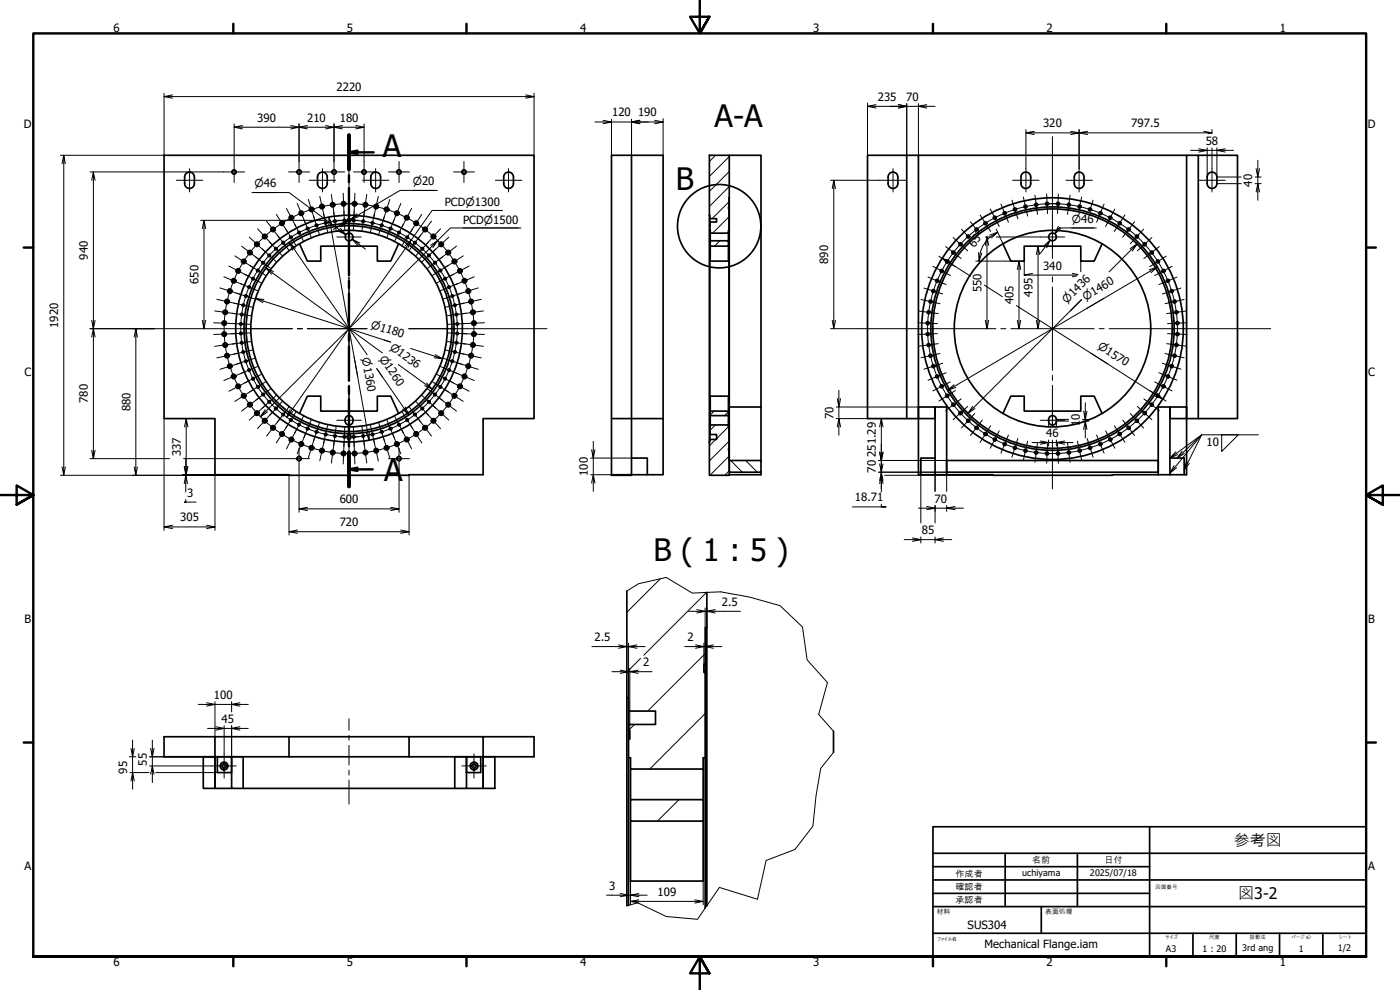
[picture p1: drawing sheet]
<svg xmlns="http://www.w3.org/2000/svg" width="420mm" height="297mm" viewBox="0 0 420 297" stroke-linecap="round" stroke-linejoin="round" font-family="sans-serif">
<!-- layer: Hatch (ISO) -->
<g fill="none" stroke="#000" stroke-width=".3">
<path d="M214.8 46.6l-1.9 1.9M218.9 56l-6 6M218.9 51.5l-6 5.9M218.9 47l-6 5.9M216 72.2l-1.5 1.7M218.6 69.7l-.2 .3M218.8 65.1l-4.9 4.9M218.8 60.6l-5.1 5M214.3 123.3l-1.2 1.2M214.7 127.5l-1.7 1.7M214.8 131.9l-1.9 1.9M218.6 128l-3.5 3.6"/>
<path d="M218.6 123.6l-1.1 1.1M218.8 136.9l-5.7 5.7M218.8 132.4l-5.9 5.9M219.3 138.2l3.5 3.5M223.8 138.2l3.5 3.5M228.3 138.2l.1 .1M218.9 141.3l-1.3 1.3M198.2 173.7l-10.1 10M212 177.7l-18.8 18.9M192.2 197.6l-4.1 4.1M211.6 196.1l-17.2 17.2M190.4 217.4l-1.8 1.7"/>
<path d="M211.6 214.1l-16.6 16.6M203.8 239.9l-6.5 6.5"/>
</g>
<!-- layer: Visible (ISO) -->
<g fill="none" stroke="#000" stroke-width=".51">
<path d="M49.2 46.6h111.1v79h-15.3v16.8h-22.2v.2l-58.3-.2v-16.8h-15.3zM56 51.9a1.46 1.46 0 0 1 1.5-.1 1.46 1.46 0 0 1 .8 1.3v2a1.46 1.46 0 0 1-1.4 1.4 1.46 1.46 0 0 1-1.5-1.4l.1-2.5zM95.9 51.9a1.46 1.46 0 0 1 1.5-.1 1.46 1.46 0 0 1 .8 1.3v2a1.46 1.46 0 0 1-1.4 1.4 1.46 1.46 0 0 1-1.5-1.4l.1-2.5zM111.9 51.9a1.46 1.46 0 0 1 1.5-.1 1.46 1.46 0 0 1 .8 1.3v2a1.46 1.46 0 0 1-1.4 1.4 1.46 1.46 0 0 1-1.5-1.4l.1-2.5zM151.5 52.2a1.46 1.46 0 0 1 1.6-.5 1.46 1.46 0 0 1 1 1.4v2a1.46 1.46 0 0 1-1.5 1.4 1.46 1.46 0 0 1-1.4-1.4v-2zM189.5 46.6v95.8h-6v.2l10.8-.2v-5h-4.8M189.5 46.6h-6v95.8M189.5 46.6h9.5v79M212.9 46.6h6v12.7l-.2 2.8 .1 7h-.2v.9h-5.5l-.1-3.4h2.1v-1h-2.1l-.1-1zM218.9 46.6h9.5v75.5M218.9 59.3v78.6M267.1 51.9a1.46 1.46 0 0 1 1.6-.1 1.46 1.46 0 0 1 .8 1.3v2a1.46 1.46 0 0 1-1.5 1.4 1.46 1.46 0 0 1-1.5-1.4l.1-2.5z"/>
<path d="M272.1 46.6h-11.8v79h11.8M275.6 46.6h80.5M307 51.9a1.46 1.46 0 0 1 1.5-.1 1.46 1.46 0 0 1 .8 1.3v2a1.46 1.46 0 0 1-1.4 1.4 1.46 1.46 0 0 1-1.5-1.4l.1-2.5zM322.7 52.2a1.46 1.46 0 0 1 1.6-.5 1.46 1.46 0 0 1 1 1.4v2a1.46 1.46 0 0 1-1.4 1.4 1.46 1.46 0 0 1-1.5-1.4v-2zM359.6 46.6h11.8v79h-11.8M362.6 52.2a1.46 1.46 0 0 1 1.6-.5 1.46 1.46 0 0 1 1 1.4v2a1.46 1.46 0 0 1-1.4 1.4 1.46 1.46 0 0 1-1.5-1.4v-2zM89.9 73.1l2.3 5.2h4.1v-4.4h16.9v4.4h4.1l2.3-5.2M212.9 64.6v68M213 65.6v1M213 67.1v.6M213 69.1v59M213.1 72.2h5.5v1.7h-5.5z"/>
<path d="M213.1 73.9v4.4h5.5v-4.4M213.1 70v2.2M218.6 70v2.2M218.8 62.1v.6M218.8 69.1v59M301 73.1l2.4 5.2h4v-4.4h17v4.4h4l2.4-5.2M89.9 124.1l2.3-5.2h4.1v4.4h16.9v-4.4h4.1l2.3 5.2M103.6 125.9a1.16 1.16 0 0 1 1.2-1.2 1.16 1.16 0 0 1 1.1 1.2M103.6 125.8a1.25 1.25 0 0 0 1.2 1.7 1.25 1.25 0 0 0 1.1-1.7M104.3 130.6a.49 .49 0 0 1 .6-.2 .49 .49 0 0 1 .3 .5v.5a.49 .49 0 0 1-.5 .5 .49 .49 0 0 1-.4-.6zM183.5 125.6h15.5v16.8h-4.7M213 130.4v1.5"/>
<path d="M213 129.5v.6M213.1 127.5h5.5v.6h.2l-.1 7 .2 7.5h-6l.1-10.7h2.1v-1.5h-2.1zM213.1 123.3h5.5v1.4h-5.5zM213.1 124.7v2.8M213.1 123.3v-4.4h5.5v4.4M218.6 124.7v2.8M218.8 134.5v.6M218.9 138.2h9.5v3.5h-9.5zM218.9 122.1h9.5M228.4 122.1v16.1M272.1 125.6v-79h3.5v79M272.1 125.6h3.5"/>
<path d="M275.6 125.6v16.8h.8M275.6 122.1h5v3.5h-5zM280.6 137.4h-4.2v5h4.2M280.6 122.1h3.5v20.3h-3.5zM284.1 138.2h63.5v3.5h-63.5zM301 124.1l2.4-5.2h4v4.4h17v-4.4h4l2.4 5.2M314.7 125.8a1.25 1.25 0 0 0 1.2 1.7 1.25 1.25 0 0 0 1.1-1.7M314.7 125.9a1.16 1.16 0 0 1 1.2-1.2 1.16 1.16 0 0 1 1.1 1.2M347.6 122.1h3.5v20.3h-3.5zM351.1 137.4h4.3v5h-4.3M351.1 122.1h5v3.5h-5zM356.1 125.6v-79h3.5v79"/>
<path d="M356.1 125.6v16.8h-.7M356.1 125.6h3.5M228.4 141.7v.7h-9.5M284.1 142.4h13.8v.2l49.7-.2M188.1 177.3v32.1h.5v3.9h8.1v4.1h-8.1v2h.4v2.3h-.4v5.7M212.1 177.7v10.6h-.5v11h-.4v2.4h.4v25.7M211.6 199.3v2.4M212.1 188.3v83.5M188.1 209.4v62.4M188.6 213.3v4.1M188.6 219.4v2.3M250.1 219.4v6.3"/>
<path d="M61 227.1h3.5v9.4h-3.5zM64.5 221.1h-15.3v6h73.6M65.2 227.1h4.3v4.7h-4.3zM69.5 227.1h3.5v9.4h-3.5zM73 236.5h63.5M86.7 221.1h-22.2v15.4h5M86.7 221.1h36.1M86.7 221.1v6M122.8 221.1h22.2v15.4h-5M122.8 221.1v6M136.5 227.1h3.5v9.4h-3.5zM140 227.1h4.3v4.7h-4.3z"/>
<path d="M145 221.1h15.3v6h-37.5M145 227.1h3.5v9.4h-3.5zM188.6 227.4h.6v3.3h21.8v-3.3h.6M188.6 227.4v44.2M189.2 239.9h21.8v6.5h-21.8zM189.2 230.7v9.2M211 230.7v9.2M211.6 227.4v45.1M189.2 246.4v18h21.8v-18"/>
<circle cx="70.3" cy="51.6" r=".66"/>
<circle cx="89.8" cy="51.6" r=".66"/>
<circle cx="100.3" cy="51.6" r=".66"/>
<circle cx="109.2" cy="51.6" r=".66"/>
<circle cx="119.7" cy="51.6" r=".66"/>
<circle cx="139.3" cy="51.6" r=".66"/>
<circle cx="73.1" cy="78.5" r=".66"/>
<circle cx="73.1" cy="78.5" r=".44"/>
<circle cx="75" cy="75.8" r=".66"/>
<circle cx="75" cy="75.8" r=".44"/>
<circle cx="77.1" cy="73.3" r=".66"/>
<circle cx="77.1" cy="73.3" r=".44"/>
<circle cx="79" cy="78.8" r=".36"/>
<circle cx="79.4" cy="71" r=".66"/>
<circle cx="79.4" cy="71" r=".44"/>
<circle cx="80.8" cy="76.6" r=".36"/>
<circle cx="81.9" cy="68.8" r=".66"/>
<circle cx="81.9" cy="68.8" r=".44"/>
<circle cx="82.8" cy="74.6" r=".36"/>
<circle cx="84.6" cy="67" r=".66"/>
<circle cx="84.6" cy="67" r=".44"/>
<circle cx="85" cy="72.8" r=".36"/>
<circle cx="87.3" cy="71.2" r=".36"/>
<circle cx="87.4" cy="65.3" r=".66"/>
<circle cx="87.4" cy="65.3" r=".44"/>
<circle cx="89.7" cy="69.8" r=".36"/>
<circle cx="90.4" cy="64" r=".66"/>
<circle cx="90.4" cy="64" r=".44"/>
<circle cx="92.3" cy="68.6" r=".36"/>
<circle cx="93.5" cy="62.8" r=".66"/>
<circle cx="93.5" cy="62.8" r=".44"/>
<circle cx="95" cy="67.6" r=".36"/>
<circle cx="96.6" cy="62" r=".66"/>
<circle cx="96.6" cy="62" r=".44"/>
<circle cx="97.7" cy="66.9" r=".36"/>
<circle cx="99.8" cy="61.4" r=".66"/>
<circle cx="99.8" cy="61.4" r=".44"/>
<circle cx="100.5" cy="66.4" r=".36"/>
<circle cx="103.1" cy="61.1" r=".66"/>
<circle cx="103.1" cy="61.1" r=".44"/>
<circle cx="103.4" cy="66.1" r=".36"/>
<circle cx="104.8" cy="71.1" r="1.16"/>
<circle cx="104.8" cy="66.1" r=".49"/>
<circle cx="106.2" cy="66.1" r=".36"/>
<circle cx="106.4" cy="61.1" r=".66"/>
<circle cx="106.4" cy="61.1" r=".44"/>
<circle cx="109" cy="66.4" r=".36"/>
<circle cx="109.7" cy="61.4" r=".66"/>
<circle cx="109.7" cy="61.4" r=".44"/>
<circle cx="111.8" cy="66.9" r=".36"/>
<circle cx="112.9" cy="62" r=".66"/>
<circle cx="112.9" cy="62" r=".44"/>
<circle cx="114.5" cy="67.6" r=".36"/>
<circle cx="116" cy="62.8" r=".66"/>
<circle cx="116" cy="62.8" r=".44"/>
<circle cx="117.2" cy="68.6" r=".36"/>
<circle cx="119.1" cy="64" r=".66"/>
<circle cx="119.1" cy="64" r=".44"/>
<circle cx="119.7" cy="69.8" r=".36"/>
<circle cx="122.1" cy="65.3" r=".66"/>
<circle cx="122.1" cy="65.3" r=".44"/>
<circle cx="122.2" cy="71.2" r=".36"/>
<circle cx="124.5" cy="72.8" r=".36"/>
<circle cx="124.9" cy="67" r=".66"/>
<circle cx="124.9" cy="67" r=".44"/>
<circle cx="126.7" cy="74.6" r=".36"/>
<circle cx="127.6" cy="68.8" r=".66"/>
<circle cx="127.6" cy="68.8" r=".44"/>
<circle cx="128.7" cy="76.6" r=".36"/>
<circle cx="130.1" cy="71" r=".66"/>
<circle cx="130.1" cy="71" r=".44"/>
<circle cx="130.5" cy="78.8" r=".36"/>
<circle cx="132.4" cy="73.3" r=".66"/>
<circle cx="132.4" cy="73.3" r=".44"/>
<circle cx="134.5" cy="75.8" r=".66"/>
<circle cx="134.5" cy="75.8" r=".44"/>
<circle cx="136.4" cy="78.5" r=".66"/>
<circle cx="136.4" cy="78.5" r=".44"/>
<circle cx="284.2" cy="78.5" r=".44"/>
<circle cx="286.1" cy="75.8" r=".44"/>
<circle cx="288.2" cy="73.3" r=".44"/>
<circle cx="290.6" cy="71" r=".44"/>
<circle cx="293.1" cy="68.8" r=".44"/>
<circle cx="295.7" cy="67" r=".44"/>
<circle cx="298.6" cy="65.3" r=".44"/>
<circle cx="301.5" cy="64" r=".44"/>
<circle cx="304.6" cy="62.8" r=".44"/>
<circle cx="307.7" cy="62" r=".44"/>
<circle cx="311" cy="61.4" r=".44"/>
<circle cx="314.2" cy="61.1" r=".44"/>
<circle cx="315.9" cy="71.1" r="1.16"/>
<circle cx="317.5" cy="61.1" r=".44"/>
<circle cx="320.8" cy="61.4" r=".44"/>
<circle cx="324" cy="62" r=".44"/>
<circle cx="327.1" cy="62.8" r=".44"/>
<circle cx="330.2" cy="64" r=".44"/>
<circle cx="333.2" cy="65.3" r=".44"/>
<circle cx="336" cy="67" r=".44"/>
<circle cx="338.7" cy="68.8" r=".44"/>
<circle cx="341.2" cy="71" r=".44"/>
<circle cx="343.5" cy="73.3" r=".44"/>
<circle cx="345.6" cy="75.8" r=".44"/>
<circle cx="347.5" cy="78.5" r=".44"/>
<circle cx="67.3" cy="97" r=".66"/>
<circle cx="67.3" cy="97" r=".44"/>
<circle cx="67.6" cy="93.7" r=".66"/>
<circle cx="67.6" cy="93.7" r=".44"/>
<circle cx="68.1" cy="90.5" r=".66"/>
<circle cx="68.1" cy="90.5" r=".44"/>
<circle cx="69" cy="87.3" r=".66"/>
<circle cx="69" cy="87.3" r=".44"/>
<circle cx="70.1" cy="84.3" r=".66"/>
<circle cx="70.1" cy="84.3" r=".44"/>
<circle cx="71.5" cy="81.3" r=".66"/>
<circle cx="71.5" cy="81.3" r=".44"/>
<circle cx="72.3" cy="97.2" r=".36"/>
<circle cx="72.5" cy="94.4" r=".36"/>
<circle cx="73" cy="91.6" r=".36"/>
<circle cx="73.8" cy="88.8" r=".36"/>
<circle cx="74.7" cy="86.2" r=".36"/>
<circle cx="75.9" cy="83.6" r=".36"/>
<circle cx="77.4" cy="81.2" r=".36"/>
<circle cx="104.8" cy="98.6" r="34"/>
<circle cx="104.8" cy="98.6" r="31.5"/>
<circle cx="104.8" cy="98.6" r="29.5"/>
<circle cx="104.8" cy="98.6" r="30.9"/>
<circle cx="132.1" cy="81.2" r=".36"/>
<circle cx="133.6" cy="83.6" r=".36"/>
<circle cx="134.8" cy="86.2" r=".36"/>
<circle cx="135.7" cy="88.8" r=".36"/>
<circle cx="136.5" cy="91.6" r=".36"/>
<circle cx="137" cy="94.4" r=".36"/>
<circle cx="137.2" cy="97.2" r=".36"/>
<circle cx="138" cy="81.3" r=".66"/>
<circle cx="138" cy="81.3" r=".44"/>
<circle cx="139.4" cy="84.3" r=".66"/>
<circle cx="139.4" cy="84.3" r=".44"/>
<circle cx="140.5" cy="87.3" r=".66"/>
<circle cx="140.5" cy="87.3" r=".44"/>
<circle cx="141.4" cy="90.5" r=".66"/>
<circle cx="141.4" cy="90.5" r=".44"/>
<circle cx="141.9" cy="93.7" r=".66"/>
<circle cx="141.9" cy="93.7" r=".44"/>
<circle cx="142.2" cy="97" r=".66"/>
<circle cx="142.2" cy="97" r=".44"/>
<circle cx="278.4" cy="97" r=".44"/>
<circle cx="278.7" cy="93.7" r=".44"/>
<circle cx="279.3" cy="90.5" r=".44"/>
<circle cx="280.1" cy="87.3" r=".44"/>
<circle cx="281.2" cy="84.3" r=".44"/>
<circle cx="282.6" cy="81.3" r=".44"/>
<circle cx="315.9" cy="98.6" r="39.3"/>
<circle cx="315.9" cy="98.6" r="36.5"/>
<circle cx="315.9" cy="98.6" r="29.5"/>
<circle cx="315.9" cy="98.6" r="35.9"/>
<circle cx="349.1" cy="81.3" r=".44"/>
<circle cx="350.5" cy="84.3" r=".44"/>
<circle cx="351.6" cy="87.3" r=".44"/>
<circle cx="352.5" cy="90.5" r=".44"/>
<circle cx="353" cy="93.7" r=".44"/>
<circle cx="353.3" cy="97" r=".44"/>
<circle cx="67.3" cy="100.3" r=".66"/>
<circle cx="67.3" cy="100.3" r=".44"/>
<circle cx="67.6" cy="103.5" r=".66"/>
<circle cx="67.6" cy="103.5" r=".44"/>
<circle cx="68.1" cy="106.7" r=".66"/>
<circle cx="68.1" cy="106.7" r=".44"/>
<circle cx="69" cy="109.9" r=".66"/>
<circle cx="69" cy="109.9" r=".44"/>
<circle cx="70.1" cy="113" r=".66"/>
<circle cx="70.1" cy="113" r=".44"/>
<circle cx="71.5" cy="115.9" r=".66"/>
<circle cx="71.5" cy="115.9" r=".44"/>
<circle cx="72.3" cy="100" r=".36"/>
<circle cx="72.5" cy="102.8" r=".36"/>
<circle cx="73" cy="105.6" r=".36"/>
<circle cx="73.1" cy="118.8" r=".66"/>
<circle cx="73.1" cy="118.8" r=".44"/>
<circle cx="73.8" cy="108.4" r=".36"/>
<circle cx="74.7" cy="111" r=".36"/>
<circle cx="75.9" cy="113.6" r=".36"/>
<circle cx="77.4" cy="116.1" r=".36"/>
<circle cx="79" cy="118.4" r=".36"/>
<circle cx="130.5" cy="118.4" r=".36"/>
<circle cx="132.1" cy="116.1" r=".36"/>
<circle cx="133.6" cy="113.6" r=".36"/>
<circle cx="134.8" cy="111" r=".36"/>
<circle cx="135.7" cy="108.4" r=".36"/>
<circle cx="136.4" cy="118.8" r=".66"/>
<circle cx="136.4" cy="118.8" r=".44"/>
<circle cx="136.5" cy="105.6" r=".36"/>
<circle cx="137" cy="102.8" r=".36"/>
<circle cx="137.2" cy="100" r=".36"/>
<circle cx="138" cy="115.9" r=".66"/>
<circle cx="138" cy="115.9" r=".44"/>
<circle cx="139.4" cy="113" r=".66"/>
<circle cx="139.4" cy="113" r=".44"/>
<circle cx="140.5" cy="109.9" r=".66"/>
<circle cx="140.5" cy="109.9" r=".44"/>
<circle cx="141.4" cy="106.7" r=".66"/>
<circle cx="141.4" cy="106.7" r=".44"/>
<circle cx="141.9" cy="103.5" r=".66"/>
<circle cx="141.9" cy="103.5" r=".44"/>
<circle cx="142.2" cy="100.3" r=".66"/>
<circle cx="142.2" cy="100.3" r=".44"/>
<circle cx="278.4" cy="100.3" r=".44"/>
<circle cx="278.7" cy="103.5" r=".44"/>
<circle cx="279.3" cy="106.7" r=".44"/>
<circle cx="280.1" cy="109.9" r=".44"/>
<circle cx="281.2" cy="113" r=".44"/>
<circle cx="282.6" cy="115.9" r=".44"/>
<circle cx="284.2" cy="118.8" r=".44"/>
<circle cx="347.5" cy="118.8" r=".44"/>
<circle cx="349.1" cy="115.9" r=".44"/>
<circle cx="350.5" cy="113" r=".44"/>
<circle cx="351.6" cy="109.9" r=".44"/>
<circle cx="352.5" cy="106.7" r=".44"/>
<circle cx="353" cy="103.5" r=".44"/>
<circle cx="353.3" cy="100.3" r=".44"/>
<circle cx="75" cy="121.4" r=".66"/>
<circle cx="75" cy="121.4" r=".44"/>
<circle cx="77.1" cy="124" r=".66"/>
<circle cx="77.1" cy="124" r=".44"/>
<circle cx="79.4" cy="126.2" r=".66"/>
<circle cx="79.4" cy="126.2" r=".44"/>
<circle cx="80.8" cy="120.6" r=".36"/>
<circle cx="81.9" cy="128.4" r=".66"/>
<circle cx="81.9" cy="128.4" r=".44"/>
<circle cx="82.8" cy="122.6" r=".36"/>
<circle cx="84.6" cy="130.2" r=".66"/>
<circle cx="84.6" cy="130.2" r=".44"/>
<circle cx="85" cy="124.4" r=".36"/>
<circle cx="87.3" cy="126" r=".36"/>
<circle cx="87.4" cy="131.9" r=".66"/>
<circle cx="87.4" cy="131.9" r=".44"/>
<circle cx="89.7" cy="127.4" r=".36"/>
<circle cx="89.8" cy="137.6" r=".66"/>
<circle cx="90.4" cy="133.2" r=".66"/>
<circle cx="90.4" cy="133.2" r=".44"/>
<circle cx="92.3" cy="128.6" r=".36"/>
<circle cx="93.5" cy="134.4" r=".66"/>
<circle cx="93.5" cy="134.4" r=".44"/>
<circle cx="95" cy="129.6" r=".36"/>
<circle cx="96.6" cy="135.2" r=".44"/>
<circle cx="96.6" cy="135.2" r=".66"/>
<circle cx="97.7" cy="130.4" r=".36"/>
<circle cx="99.8" cy="135.8" r=".44"/>
<circle cx="99.8" cy="135.8" r=".66"/>
<circle cx="100.5" cy="130.8" r=".36"/>
<circle cx="103.1" cy="136.1" r=".44"/>
<circle cx="103.1" cy="136.1" r=".66"/>
<circle cx="103.4" cy="131.1" r=".36"/>
<circle cx="106.2" cy="131.1" r=".36"/>
<circle cx="106.4" cy="136.1" r=".44"/>
<circle cx="106.4" cy="136.1" r=".66"/>
<circle cx="109" cy="130.8" r=".36"/>
<circle cx="109.7" cy="135.8" r=".44"/>
<circle cx="109.7" cy="135.8" r=".66"/>
<circle cx="111.8" cy="130.4" r=".36"/>
<circle cx="112.9" cy="135.2" r=".66"/>
<circle cx="112.9" cy="135.2" r=".44"/>
<circle cx="114.5" cy="129.6" r=".36"/>
<circle cx="116" cy="134.4" r=".66"/>
<circle cx="116" cy="134.4" r=".44"/>
<circle cx="117.2" cy="128.6" r=".36"/>
<circle cx="119.1" cy="133.2" r=".66"/>
<circle cx="119.1" cy="133.2" r=".44"/>
<circle cx="119.7" cy="127.4" r=".36"/>
<circle cx="119.7" cy="137.6" r=".66"/>
<circle cx="122.1" cy="131.9" r=".66"/>
<circle cx="122.1" cy="131.9" r=".44"/>
<circle cx="122.2" cy="126" r=".36"/>
<circle cx="124.5" cy="124.4" r=".36"/>
<circle cx="124.9" cy="130.2" r=".66"/>
<circle cx="124.9" cy="130.2" r=".44"/>
<circle cx="126.7" cy="122.6" r=".36"/>
<circle cx="127.6" cy="128.4" r=".66"/>
<circle cx="127.6" cy="128.4" r=".44"/>
<circle cx="128.7" cy="120.6" r=".36"/>
<circle cx="130.1" cy="126.2" r=".66"/>
<circle cx="130.1" cy="126.2" r=".44"/>
<circle cx="132.4" cy="124" r=".66"/>
<circle cx="132.4" cy="124" r=".44"/>
<circle cx="134.5" cy="121.4" r=".66"/>
<circle cx="134.5" cy="121.4" r=".44"/>
<circle cx="286.1" cy="121.4" r=".44"/>
<circle cx="288.2" cy="124" r=".44"/>
<circle cx="290.6" cy="126.2" r=".44"/>
<circle cx="293.1" cy="128.4" r=".44"/>
<circle cx="295.7" cy="130.2" r=".44"/>
<circle cx="298.6" cy="131.9" r=".44"/>
<circle cx="301.5" cy="133.2" r=".44"/>
<circle cx="304.6" cy="134.4" r=".44"/>
<circle cx="307.7" cy="135.2" r=".44"/>
<circle cx="311" cy="135.8" r=".44"/>
<circle cx="314.2" cy="136.1" r=".44"/>
<circle cx="317.5" cy="136.1" r=".44"/>
<circle cx="320.8" cy="135.8" r=".44"/>
<circle cx="324" cy="135.2" r=".44"/>
<circle cx="327.1" cy="134.4" r=".44"/>
<circle cx="330.2" cy="133.2" r=".44"/>
<circle cx="333.2" cy="131.9" r=".44"/>
<circle cx="336" cy="130.2" r=".44"/>
<circle cx="338.7" cy="128.4" r=".44"/>
<circle cx="341.2" cy="126.2" r=".44"/>
<circle cx="343.5" cy="124" r=".44"/>
<circle cx="345.6" cy="121.4" r=".44"/>
<circle cx="67.2" cy="229.8" r=".66"/>
<circle cx="67.2" cy="229.8" r="1.16"/>
<circle cx="142.3" cy="229.8" r=".66"/>
<circle cx="142.3" cy="229.8" r="1.16"/>
</g>
<!-- layer: Break Line (JIS) -->
<path d="M188.1 177.3l3.5-2.1 8.3-1.9 7.9 4.7 8.5-.4 8.6 1.5 9.2 2.6 6.7 6.4 1.4 9.9 6.1 6.8-2.6 9.6 4.4 5M250.1 225.7l-3.8 4.9-1.4 8.2-.9 9-5.4 7.1-8.7 3.3-2.6 11.6-11.4-3.5-6.6 9.5-9.4-.8-8.5-4.1-3.3 .9" fill="none" stroke="#000" stroke-width=".3"/>
<!-- layer: Section Line (ISO) -->
<g fill="none" stroke="#000" stroke-width=".72">
<path d="M104.7 40.5v10.3M104.7 52.6v2.1M104.7 56.4v10.3M104.7 45.7l2.6 .5M107.3 45.2l-2.6 .5h7.4M104.7 68.4v2.1M104.7 72.2v10.3M104.7 84.3v2.1M104.7 88.1v10.3M104.7 100.1v2.1M104.7 104v10.2M104.7 116v2.1"/>
<path d="M104.7 119.8v10.3M104.7 131.9v2M104.7 135.7v10.3M104.7 140.8l2.6 .5M107.3 140.3l-2.6 .5h7.1"/>
</g>
<path d="M104.7 40.5v10.3M104.7 135.7v10.3" fill="none" stroke="#000" stroke-width="1.2"/>
<!-- layer: Detail Boundary (JIS) -->
<circle cx="215.8" cy="67.9" r="12.5" fill="none" stroke="#000" stroke-width=".51"/>
<!-- layer: Border (ISO) -->
<g fill="none" stroke="#000" stroke-width=".72">
<path d="M70 7.1v2.9M140 7.1v2.9M210 0v10l-2.9-5h5.8l-2.9 5 2.9-5M280 7.1v2.9M350 7.1v2.9M7.1 74.3h2.9M410 74.3h2.9M0 148.5h10l-5-2.8v5.7l5-2.9-5 2.9M420 148.5h-10l5-2.8v5.7l-5-2.9 5 2.9M7.1 222.8h2.9M410 222.8h2.9M10 287v-277h400v277h-400h400"/>
<path d="M70 287v2.9M140 287v2.9M212.9 292l-2.9-5 2.9 5h-5.8l2.9-5v10M280 287v2.9M350 287v2.9"/>
</g>
<!-- layer: Title (ISO) -->
<g fill="none" stroke="#000" stroke-width=".51">
<path d="M280 248.1h130v38.9h-130zM280 256h130M301.7 256v16M323.3 256v16M345 248.1v38.9M280 272h130M280 268h65M280 264h130M280 260h65M312.5 272v8M280 280h130M358 280v7"/>
<path d="M371 280v7M384 280v7M397 280v7"/>
</g>
<!-- layer: Center Mark (ISO) -->
<g fill="none" stroke="#000" stroke-width=".3">
<path d="M67.1 51.6h6.3M70.3 48.5v6.3M86.6 51.6h6.3M89.7 48.5v6.3M92.5 59.8l1.9 6.1M96 58.9l1.3 6.2M97.1 51.6h6.3M99.4 58.3l.9 6.2M100.2 48.5v6.3M103 58l.3 6.3M104.7 42.8v38.8M106.1 51.6h6.3"/>
<path d="M106.5 58l-.2 6.3M109.3 48.5v6.3M110.1 58.3l-.9 6.2M113.5 58.9l-1.3 6.2M116.6 51.6h6.3M117 59.8l-1.9 6.1M119.8 48.5v6.3M136.1 51.6h6.3M139.2 48.5v6.3M307.1 59.1l1.3 5.7M310.6 58.5l.8 5.8M314.1 58.2l.3 5.9"/>
<path d="M315.8 41v36.5M317.6 58.2l-.2 5.9M321.1 58.5l-.7 5.8M324.6 59.1l-.8 3.9M68.7 79.8l5.6 2.9M70.5 76.8l5.3 3.4M72.5 73.9l5 3.8M74.8 71.1l4.6 4.3M74.9 79.6l4.9 3.1M76.7 77.1l4.5 3.4M77.3 68.7l4.2 4.6M78.7 74.7l4.2 3.9"/>
<path d="M80 66.4l3.9 5M80.9 72.5l3.8 4.2M82.9 64.3l3.4 5.3M83.2 70.6l3.5 4.5M85.8 68.8l3 4.8M86 62.6l2.9 5.5M88.4 67.3l2.7 5M89.2 61l2.4 5.9M91.2 65.9l2.2 5.3M94.1 64.9l1.7 5.4M97.1 64.1l1.2 5.6M100.2 63.6l.7 5.6"/>
<path d="M101.1 71.1h7.3M101.8 66.1h5.9M103.2 63.3l.3 5.7M104.7 67.5v7.2M104.7 63.1v6M106.3 63.3l-.3 5.7M109.3 63.6l-.7 5.6M112.4 64.1l-1.2 5.6M115.4 64.9l-1.7 5.4M118.3 65.9l-2.2 5.3M120.3 61l-2.4 5.9M121.1 67.3l-2.7 5"/>
<path d="M123.5 62.6l-2.9 5.5M123.7 68.8l-3 4.8M126.3 70.6l-3.5 4.5M126.6 64.3l-3.4 5.3M128.7 72.5l-3.9 4.2M129.5 66.4l-3.9 5M130.8 74.7l-4.2 3.9M132.2 68.7l-4.2 4.6M132.8 77.1l-4.5 3.4M134.6 79.6l-4.8 3.1M134.7 71.1l-4.6 4.3M137 73.9l-5 3.8"/>
<path d="M139 76.8l-5.3 3.4M140.8 79.8l-5.6 2.9M280 79.9l5.2 2.8M281.8 76.9l4.9 3.1M283.8 74l4.7 3.6M286 71.3l4.4 4M288.5 68.8l2.2 2.3M291.3 66.5l1.3 1.8M294.1 64.5l3.2 5M297.2 62.7l2.7 5.2M300.4 61.2l2.2 5.5M303.7 60.1l1.8 5.5"/>
<path d="M312.2 71.1h7.3M315.8 67.5v7.2M328 60.1l-.9 2.9M331.3 61.2l-2.2 5.5M334.6 62.7l-2.8 5.2M337.6 64.5l-3.2 5M340.5 66.5l-3.6 4.7M343.2 68.8l-4 4.3M345.7 71.3l-4.4 4M347.9 74l-4.6 3.6M350 76.9l-5 3.1M351.7 79.9l-5.2 2.8"/>
<path d="M46.3 98.6h41.5M64.1 96.8l6.3 .3M64.4 93.3l6.3 .8M65.1 89.8l6.1 1.4M66 86.4l6 1.9M67.2 83l5.8 2.5M69.4 97.1l5.7 .2M69.7 94l5.7 .7M70.2 91l5.6 1.2M71 88l5.5 1.7M72.1 85.1l5.2 2.1M73.4 82.3l5 2.6"/>
<path d="M75.1 99.9l-5.7 .2M89.2 98.6h1.6M92.2 98.6h18M104.7 83.1v1.5M104.7 86.1v25M122.7 98.6h41.4M134.4 99.9l5.7 .2M136.1 82.3l-5 2.6M137.4 85.1l-5.2 2.1M138.5 88l-5.4 1.7M139.3 91l-5.6 1.2M139.8 94l-5.6 .7"/>
<path d="M140.1 97.1l-5.7 .2M142.3 83l-5.8 2.5M143.5 86.4l-6 1.9M144.4 89.8l-6.1 1.4M145.1 93.3l-6.3 .8M145.4 96.8l-6.3 .3M257.6 98.6h41.3M275.5 96.8l5.8 .3M275.8 93.3l5.8 .8M276.4 89.9l5.7 1.2M277.3 86.4l5.6 1.8M278.5 83.1l5.4 2.3"/>
<path d="M300.4 98.6h1.5M303.4 98.6h25M315.8 83.1v1.5M315.8 86.1v25M329.9 98.6h1.5M332.9 98.6h48.4M353.2 83.1l-5.4 2.3M354.4 86.4l-5.6 1.8M355.3 89.9l-5.7 1.2M356 93.3l-5.9 .8M356.3 96.8l-5.9 .3M70.4 100.1l-6.3 .3"/>
<path d="M70.7 103.1l-6.3 .8M71.2 106l-6.1 1.4M72 109l-6 1.8M73 111.7l-5.8 2.5M74.3 114.5l-5.6 2.9M75.4 102.5l-5.7 .7M75.8 117.1l-5.3 3.3M75.8 105l-5.6 1.2M76.5 107.5l-5.5 1.7M77.3 110l-5.2 2.1M77.5 119.5l-5 3.8M78.4 112.3l-5 2.6"/>
<path d="M79.8 114.5l-4.9 3.1M81.2 116.7l-4.5 3.4M82.9 118.6l-4.2 3.9M104.7 112.6v1.5M104.7 115.6v29.1M126.6 118.6l4.2 3.9M128.3 116.7l4.5 3.4M129.8 114.5l4.8 3.1M131.1 112.3l5 2.6M132 119.5l5 3.8M132.2 110l5.2 2.1M133.1 107.5l5.4 1.7"/>
<path d="M133.7 105l5.6 1.2M133.7 117.1l5.3 3.3M134.2 102.5l5.6 .7M135.2 114.5l5.6 2.9M136.5 111.7l5.8 2.5M137.5 109l6 1.8M138.3 106l6.1 1.4M138.8 103.1l6.3 .8M139.1 100.1l6.3 .3M281.3 100.1l-5.8 .3M281.6 103.1l-5.8 .8M282.1 106.1l-5.7 1.2"/>
<path d="M282.9 109l-5.6 1.8M283.9 111.8l-5.4 2.3M285.2 114.6l-5.2 2.7M286.7 117.2l-4.9 3.1M288.5 119.7l-4.7 3.5M315.8 112.6v1.5M315.8 115.6v12.2M343.3 119.7l4.6 3.5M345 117.2l5 3.1M346.5 114.6l5.2 2.7M347.8 111.8l5.4 2.3M348.8 109l5.6 1.8"/>
<path d="M349.6 106.1l5.7 1.2M350.1 103.1l5.9 .8M350.4 100.1l5.9 .3M79.4 121.8l-4.6 4.3M81.5 123.9l-4.2 4.7M83.9 125.8l-3.9 5M84.7 120.5l-3.8 4.2M86.3 127.6l-3.4 5.3M86.6 137.6h6.3M86.7 122.1l-3.5 4.5M88.8 123.6l-3 4.8M88.9 129.1l-2.9 5.5"/>
<path d="M89.7 134.4v6.3M91.1 124.9l-2.7 5M91.6 130.3l-2.4 5.9M93.4 126l-2.2 5.3M94.4 131.3l-1.9 6.1M95.8 126.9l-1.7 5.4M97.3 132.2l-1.3 6.1M98.3 127.5l-1.2 5.6M100.3 132.7l-.9 6.2M100.9 128l-.7 5.6M103.3 132.9l-.3 6.3M103.5 128.2l-.3 5.7"/>
<path d="M106 128.2l.3 5.7M106.3 132.9l.2 6.3M108.6 128l.7 5.6M109.2 132.7l.9 6.2M111.2 127.5l1.2 5.6M112.2 132.2l1.3 6.1M113.7 126.9l1.7 5.4M115.1 131.3l1.9 6.1M116.1 126l2.2 5.3M116.6 137.6h6.3M117.9 130.3l2.4 5.9M118.4 124.9l2.7 5"/>
<path d="M119.8 134.4v6.3M120.6 129.1l2.9 5.5M120.7 123.6l3 4.8M122.8 122.1l3.5 4.5M123.2 127.6l3.4 5.3M124.8 120.5l3.9 4.2M125.6 125.8l3.9 5M128 123.9l4.2 4.7M130.1 121.8l4.6 4.3M290.4 121.9l-4.4 4M292.5 124.1l-4 4.3M294.8 126l-3.5 4.7"/>
<path d="M297.3 127.7l-3.2 5M299.9 129.3l-2.7 5.2M302.6 130.5l-2.2 5.5M305.5 131.6l-1.8 5.6M308.4 132.4l-1.3 5.7M311.4 132.9l-.8 5.8M314.4 133.1l-.3 5.9M315.8 132v14.7M317.4 133.1l.2 5.9M320.4 132.9l.7 5.8M323.3 132.4l1.3 5.7M326.3 131.6l1.7 5.6"/>
<path d="M329.1 130.5l2.2 5.5M331.8 129.3l2.8 5.2M334.4 127.7l3.2 5M336.9 126l3.6 4.7M339.2 124.1l4 4.3M341.3 121.9l4.4 4M63.6 229.8h7.3M67.3 226.2v7.3M138.6 229.8h7.3M142.2 226.2v7.3"/>
</g>
<!-- layer: Centerline (ISO) -->
<g fill="none" stroke="#000" stroke-width=".3">
<path d="M52.9 54.1h7.9M56.9 50.6v7M92.8 54.1h7.9M96.8 50.6v7M108.8 54.1h7.9M112.7 50.6v7M148.7 54.1h7.9M152.6 50.6v7M264 54.1h7.9M268 50.6v7M303.9 54.1h7.9M307.9 50.6v7"/>
<path d="M319.9 54.1h7.9M323.8 50.6v7M359.8 54.1h7.9M363.7 50.6v7M92.3 68.6l3.1-1.1 3.2-.8 6.2-.6 3.3 .2 3.2 .5 5.9 1.8 5.4 2.9 2.7 1.9 2.4 2.2 3.9 4.8 1.8 2.8 1.4 3 1.1 3.1 .8 3.2 .5 6.1-.5 6.1-.8 3.2-1.1 3.1-2.9 5.5-2 2.6-2.2 2.5-2.4 2.2-2.7 1.9-5.4 2.9-3.1 1.1-3.2 .8-6.1 .6-3.4-.2-3.2-.5-5.9-1.8-3-1.4-2.8-1.7-4.7-3.9-2.2-2.5-2-2.6-2.9-5.5-1.1-3.1-.8-3.2-.5-6.1 .5-6.1 .8-3.2 1.1-3.1 2.9-5.5 2-2.6 2.2-2.5 4.7-3.9 2.8-1.7 3-1.4M103.2 61.1a37.5 37.5 0 0 1 36.9 49.9 37.5 37.5 0 0 1-59.9 15.9 37.5 37.5 0 0 1 7.2-61.5M106.3 61.1a37.5 37.5 0 0 0-18.9 4.3M290.5 71a37.5 37.5 0 0 0-10.4 38.9M314.6 61.1a37.5 37.5 0 0 1 38.5 32.8 37.5 37.5 0 0 1-29.2 41.3 37.5 37.5 0 0 1-43.8-25.3M317.2 61.1a37.5 37.5 0 0 0-26.7 9.9M101.1 126.1h7.3M101.8 131.1h5.9"/>
<path d="M312.2 126.1h7.3M315.8 123.3v4.5M104.7 215.7v3.4M104.7 220.6v1.5M104.7 223.6v6M104.7 231.1v1.5M104.7 234v7.2"/>
</g>
<!-- layer: Dimension (ISO) -->
<g fill="none" stroke="#000" stroke-width=".3">
<path d="M49.2 29l2.6 .4M49.2 28v18.6h-31.1M51.8 28.5l-2.6 .5h111.1l-2.6 .4M70.3 38.2l2.5 .5M70.3 37.2v11.3M72.8 37.7l-2.5 .5h19.4l-2.5 .5M87.2 37.7l5 1M89.7 37.2v11.3M92.2 37.7l-2.5 .5h10.5l-2.5 .5M97.7 37.7l5 1M100.2 37.2v11.3M102.7 37.7l-2.5 .5h9.1l-2.5 .5"/>
<path d="M106.8 37.7l2.5 .5M109.3 37.2v11.3M157.7 28.5l2.6 .5M160.3 28v18.6M178.5 36.6h5l-2.5 .5M181 36.1l2.5 .5h6l2.5 .5M183.5 35.8v10.8M189.5 35.8v10.8M192 36.1l-2.5 .5h9.5l-2.5 .5M196.5 36.1l2.5 .5M199 35.6v11M260.3 31.9l2.6 .5"/>
<path d="M260.3 30.9v15.7M262.9 31.4l-2.6 .5h11.8l-2.5 .5M269.6 31.4l2.5 .5h3.5l2.5 .5M272.1 31.1v15.5M275.6 31.1v15.5M278.1 31.4l-2.5 .5h5M307.9 39.9l2.5 .5M307.9 38.9v11.7M310.4 39.4l-2.5 .5h15.9l-2.4 .5M321.4 39.4l5 1M323.8 38.9v11.7M326.4 39.4l-2.6 .5h39.9l-2.5-.5"/>
<path d="M363.7 39.9l-1.2 .2M363.7 38.9v1.2M19.1 46.6l-.5 2.5M19.6 49.1l-.5-2.5v96l-.5-2.5M27 51.6h29.8M28 51.6l-.5 2.5M28.5 54.1l-.5-2.5v47l-.5-2.5M57 51.6h10.1M75.6 57.8h11.1l17.1 12.6-1.7-1.9M76.4 57.8h6.5M123.9 57.1h6.5M131.2 57.1h-11.1l-14.9 8.8 2.4-.9"/>
<path d="M249.3 54.1h14.7M250.2 54.1l-.4 2.5M250.7 56.6l-.5-2.5v44.5l-.4-2.5M357.3 45.1h5l-2.5 .5M359.8 44.6l2.5 .5h2.9l2.5 .5M362.3 44.4v8.7M363.7 44.4v6.2M365.2 44.4v8.7h7.3M365.2 55.1h7.3M367.7 44.6l-2.5 .5h5M376.7 55.1h1.8M376.7 53.1h1.8"/>
<path d="M377.5 48.1v5l-.5-2.5M378 57.6l-.5-2.5v5M378 50.6l-1 7M60.2 66.1h23.7M61.2 66.1l-.5 2.5M61.7 68.6l-.5-2.5v32.5l-.5-2.5M84.2 66.1h3.5M86.8 72.7l1 2.3M88 66.1h3.2M88.6 74.5l-1.8-1.8 23.4 33.8M91.4 66.1h3M94.6 66.1h2.9"/>
<path d="M97.7 66.1h.2M98.7 65.1v2.6M99.7 67.5l-1-2.4 12.1 67-.9-2.4M99.9 66.1h.5M100.6 66.1h1.2M101.8 68.9l2 1.5-2.3-1.1M102.4 68.1l1.9-1.7-4.3 2.5M104.3 66.4l-2.4 .8M105.7 71.8l1.7 1.9M107.1 64.2l-1.9 1.7 2.2-1.3M108 72.9l-2.3-1.1 4 2.9M122.4 74.4l1-2.4-37.3 53.2 1-2.3"/>
<path d="M129.9 74.3l1.5-2.1-53.3 52.8 1.5-2.1M133.5 63.1h16.5M139 68.4h16.5M150.8 63.1h-21.1l-6.3 8.9-1.8 1.8M156.3 68.4h-21.1l-3.8 3.8-2.2 1.4M282.8 77.5l1.8 1.7M285.2 78.4l-2.4-.9 8.4 5.3M292.8 78.3h10.6M294.6 75.9l-.8 2.4M295.7 71.1h1.8M296.2 71.1l-.5 2.5M296.7 73.6l-.5-2.5v27.5l-.5-2.5"/>
<path d="M297.6 71.4l1.8-1.7a9.6 9.6 0 0 0-4.4 4.1 9.5 9.5 0 0 0-1.2 4.5l-.1-2.5M299 71.1h13.2M299 68.8l2 4.3M299.4 69.7l-2.4 .9M305.8 78.3l-.5 2.5M307.4 78.3v4.3M311.5 73.9l-.5 2.5M312 76.4l-.5-2.5v24.7l-.5-2.5M314.1 74.3l1.1-2.3-3 4.1M315.2 72l-1.9 1.7M317.6 67.9l-1 2.3 1.5-2M321.6 68.4h6.6"/>
<path d="M324.4 78.3v3.2M329 68.4h-11.1l-1.3 1.8 1.8-1.7M339.8 75.3l1.4-2.1-8.3 8.4M341.2 73.2l-2.1 1.4M27 98.6h19.3M28.5 96.1l-1 5M40.8 98.6l-.5 2.5M61.7 96.1l-.5 2.5M76.7 89.6l2.2 1.2M79.2 89.9l-2.5-.3 40.6 13-2-.6M79.8 80.4l1.7 1.9M82.1 81.5l-2.3-1.1 35 25.5"/>
<path d="M249.3 98.6h8.3M250.7 96.1l-.5 2.5M295.4 85.5l5.4 3.5M296.7 96.1l-.5 2.5M305 91.7l44 28-2.4-.9M306.3 80.8l-.5-2.5v20.3l-.5-2.5M306.3 96.1l-.5 2.5M307.4 82.5l.4 .1M309.9 82l-2.5 .5h15.9M312 96.1l-.5 2.5M321.2 93.2l3.4-3.3-34.1 34.1 1.4-2.1M321.9 82l1.6 .4"/>
<path d="M323.1 82.8l-1.2 .2M331.3 89.5l-5.1 3M345.4 81.8l1.9-1.7-62.9 37 1.9-1.7M347.3 80.1l-2.4 .8M28.5 101.1l-.5-2.5v39l-.5-2.5M41.2 101.1l-.4-2.5v44l-.5-2.5M114.8 113.1l-1.7-2.5 9.6 13.9-1.8-1.7M119.6 109.5l10.2 7.3-2.4-1.1M123.2 104.5l9.6 3.1-2.5-.3M128 114.9l1.8 1.9M130.6 106.4l2.2 1.2M251.8 117.1v5l-.5-2.5"/>
<path d="M252.3 119.6l-.5 2.5v3.5l-.5 2.5M286.8 116.3l-2.4 .8M347.1 118l1.9 1.7M27 137.6h23.9M28.5 135.1l-.5 2.5M49.2 125.6v33.5M55.1 137.6h31.5M55.8 137.4v5l-.5-2.5M55.9 125.6l-.5 2.5M56.3 139.9l-1 5.2M56.4 128.1l-.5-2.5v16.8l-.5-2.5M56.4 139.9l-.5 2.5"/>
<path d="M80.3 123.6l-2.2 1.4M87.9 123.4l-1.8 1.8M110.8 129.5v2.6M121.7 122.2l1 2.3M177.2 137.4h12.3M178.1 132.4v5l-.6-2.5M178.6 134.9l-.5 2.5v5l-.6 2.5M251 122.1h24.6M251 125.6h24.6M252.3 128.1l-.5-2.5v5M263.7 138.2h20.4M264 139.2l.5 2.5v-2.5"/>
<path d="M264.5 136.7v5.9l-.5 2.5M264.5 125.6l-.5 2.5M265 128.1l-.5-2.5v12.6l-.5-2.5M265 135.7l-.5 2.5M265 139.2l-1 5M292.6 122.6l-2.1 1.4M309.7 132.8h5l-2.5 .5M312.2 132.3l2.5 .5h2.3l2.5 .5M314.7 126.4v1.4M314.7 132v1.8M317 132v1.8M317 125.8h3.7"/>
<path d="M319.5 132.3l-2.5 .5h5M320.7 126.4h-3.7v1.4M324.9 126.4h1.8M324.9 125.8h1.8M325.7 120.8v5l-.5-2.5M326.2 128.8l-.5-2.4v4.9M326.2 123.3l-1 5.5M18.1 142.6h68.6v17.9M19.6 140.1l-.5 2.5M41.2 140.1l-.4 2.5M49.2 158.1l2.6 .5M51.8 157.6l-2.6 .5h15.3l-2.5 .5"/>
<path d="M54.8 142.4h9.7v16.7M55.8 149.8v.9h-.4h3.4M56.3 145.1l-.5-2.5v5M62 157.6l2.5 .5M86.7 159.5l2.5 .5M89.2 159l-2.5 .5h36.1l-2.5 .5M89.7 140.7v13M89.7 152.7l2.5 .5M92.2 152.2l-2.5 .5h30.1l-2.5 .5M117.3 152.2l2.5 .5M119.8 140.7v13M120.3 159l2.5 .5"/>
<path d="M122.8 142.6v17.9M177.2 142.4h12.3M178.6 144.9l-.5-2.5v5M263.7 141.7h20.4M264.5 145.1v-2.5l.5 2.5M264.5 151.3v.8h1.4h-10.1M265 144.2l-.5-2.5v5.9M265.5 142.6h32.4M275.6 152.5h5l-2.5 .4M276.4 142.4v14.5M278.1 152l2.5 .5h3.5l2.5 .4M280.6 142.4v5"/>
<path d="M280.6 151.7v5.2M284.1 142.4v5M284.1 151.7v1.7M286.6 152l-2.5 .5h5M271.4 161.9h5l-2.5 .5M273.9 161.4l2.5 .5h4.2l2.5 .5M276.4 161.1v1.8M280.6 161.1v1.8M283.1 161.4l-2.5 .5h5M177.6 194h10.5l-2.5 .5M185.6 193.5l5.5 1M188.6 193v28.7"/>
<path d="M191.1 193.5l-2.5 .5h5M205.5 194h5.7l-2.5 .5M206.6 183.4h5l-2.5 .5M208.7 193.5l5.4 1M209.1 182.9l5.5 1M211.2 193v6.3M211.6 182.4v5.9M212.1 182.4v5.9M214.1 193.5l-2.5 .5h5M214.6 182.9l-2.5 .5h10.1M59.5 211.4h5l-2.5 .5M62 210.8l2.5 .6h5l2.5 .5"/>
<path d="M62.3 218.6h5l-2.5 .5M64.5 210.6v10.5M64.8 218l2.5 .6h2.2l2.5 .5M67.3 217.7v8.5M69.5 210.6v3M69.5 217.7v9.4M72 218l-2.5 .6h5M72 210.8l-2.5 .6h5M183.6 201.5h5l-2.5 .5M186.1 201.1l5.4 .9M189 200.6v18.8M191.5 201.1l-2.5 .4h6.7"/>
<path d="M38.8 227.1h2M39 231.8h5.7M39.8 222.1v5l-.5-2.5M40.3 234.3l-.5-2.5v5M40.3 224.6l-.5 2.5v4.7l-.5 2.5M44.9 227.1h20.3M44.9 229.8h18.7M45.7 222.1v5l-.5-2.5M46.2 232.3l-.5-2.5v5M46.2 224.6l-.5 2.5v2.7l-.5 2.5M46.7 231.8h18.5M188.6 227.4v42.2"/>
<path d="M189.2 230.7v40.8M182 268.6h6.6l-2.5 .5M186.1 268.1l5.6 1M189.2 270.5l2.5 .5M191.7 270l-2.5 .5h21.8l-2.5 .5M191.7 268.1l-2.5 .5h5M208.5 270l2.5 .5M211 264.4v7.1"/>
</g>
<!-- layer: Symbol (ISO) -->
<path d="M353.4 136.4l-2.3 1M355.4 136.1l-2.1 1.3M356.9 139.1l-1.5 1.9M360.6 130.5l-9.5 6.9 1.7-1.8M360.6 130.5l-7.3 6.9 1.5-2M360.6 130.5l-9.5 11.5 1.2-2.3M360.6 130.5l-5.2 10.5 .6-2.4M360.6 130.5h17.1M366.6 130.5h5l-5 5zM353.1 140.4l-2 1.6" fill="none" stroke="#000" stroke-width=".3"/>
<g font-size="9.3">
<text x="214.4" y="38.1">A-A</text>
<text x="114.9" y="47">A</text>
<text x="202.8" y="57.1">B</text>
<text x="115.3" y="144.2">A</text>
<text x="196.1" y="168.3">B ( 1 : 5 )</text>
</g>
<g font-size="4.8">
<text x="370.3" y="253.8">参考図</text>
<text x="371.6" y="269.7">図3-2</text>
</g>
<g font-size="3.4">
<text x="34.1" y="9.6">6</text>
<text x="104.1" y="9.6">5</text>
<text x="174.1" y="9.6">4</text>
<text x="244.1" y="9.6">3</text>
<text x="314.1" y="9.6">2</text>
<text x="384" y="9.6">1</text>
<text x="101" y="27.3">2220</text>
<text x="183.7" y="35">120</text>
<text x="191.5" y="35">190</text>
<text x="263.4" y="30.3">235</text>
<text x="272" y="30.3">70</text>
<text x="7.2" y="38.4">D</text>
<text x="77.2" y="36.5">390</text>
<text x="92.2" y="36.5">210</text>
<text x="101.9" y="36.5">180</text>
<text x="313.1" y="38.2">320</text>
<text x="339.5" y="38.2">797.5</text>
<text x="410.5" y="38.4">D</text>
<text x="361.9" y="43.5">58</text>
<text x="375.8" y="56" transform="rotate(-90 375.8 56)">40</text>
<text x="133.5" y="61.9">PCD⌀1300</text>
<text x="139" y="67.2">PCD⌀1500</text>
<text x="26.4" y="77.9" transform="rotate(-90 26.4 77.9)">940</text>
<text x="292.5" y="74.5" transform="rotate(-57 292.5 74.5)">65°</text>
<text x="248.6" y="79.1" transform="rotate(-90 248.6 79.1)">890</text>
<text x="313.1" y="80.9">340</text>
<text x="59.6" y="85.2" transform="rotate(-90 59.6 85.2)">650</text>
<text x="294.6" y="87.7" transform="rotate(-90 294.6 87.7)">550</text>
<text x="309.8" y="89.1" transform="rotate(-90 309.8 89.1)">495</text>
<text x="304.2" y="91.3" transform="rotate(-90 304.2 91.3)">405</text>
<text x="17.5" y="98.4" transform="rotate(-90 17.5 98.4)">1920</text>
<text x="7.3" y="112.7">C</text>
<text x="410.6" y="112.7">C</text>
<text x="26.4" y="120.9" transform="rotate(-90 26.4 120.9)">780</text>
<text x="39.1" y="123.4" transform="rotate(-90 39.1 123.4)">880</text>
<text x="250.1" y="125.7" transform="rotate(-90 250.1 125.7)">70</text>
<text x="314" y="131.1">46</text>
<text x="324.1" y="128" transform="rotate(-90 324.1 128)">10</text>
<text x="54.2" y="136.8" transform="rotate(-90 54.2 136.8)">337</text>
<text x="262.8" y="137.1" transform="rotate(-90 262.8 137.1)">251.29</text>
<text x="362.1" y="133.8">10</text>
<text x="176.4" y="142.8" transform="rotate(-90 176.4 142.8)">100</text>
<text x="262.8" y="141.8" transform="rotate(-90 262.8 141.8)">70</text>
<text x="56.2" y="149">3</text>
<text x="101.9" y="151">600</text>
<text x="256.5" y="150.4">18.71</text>
<text x="280.5" y="150.8">70</text>
<text x="54.1" y="156.4">305</text>
<text x="101.9" y="157.8">720</text>
<text x="276.6" y="160.3">85</text>
<text x="216.6" y="181.8">2.5</text>
<text x="7.3" y="186.9">B</text>
<text x="410.6" y="186.9">B</text>
<text x="178.4" y="192.3">2.5</text>
<text x="206.3" y="192.4">2</text>
<text x="193" y="200">2</text>
<text x="64.2" y="209.7">100</text>
<text x="66.5" y="216.9">45</text>
<text x="38.1" y="232.1" transform="rotate(-90 38.1 232.1)">95</text>
<text x="44.1" y="229.7" transform="rotate(-90 44.1 229.7)">55</text>
<text x="7.3" y="261.2">A</text>
<text x="410.6" y="261.2">A</text>
<text x="182.8" y="266.9">3</text>
<text x="197.3" y="268.8">109</text>
<text x="290.4" y="278.8">SUS304</text>
<text x="295.4" y="284.5">Mechanical Flange.iam</text>
<text x="34.1" y="289.9">6</text>
<text x="104.1" y="289.9">5</text>
<text x="174.1" y="289.9">4</text>
<text x="244.1" y="289.9">3</text>
<text x="314.1" y="289.9">2</text>
<text x="384" y="289.9">1</text>
</g>
<g font-size="3.3">
<text x="76.4" y="56.2">⌀46</text>
<text x="123.9" y="55.6">⌀20</text>
<text x="321.6" y="66.8">⌀46</text>
<text x="320.2" y="91.1" transform="rotate(-45 320.2 91.1)">⌀1436</text>
<text x="325.8" y="90.2" transform="rotate(-31 325.8 90.2)">⌀1460</text>
<text x="111.1" y="98.3" transform="rotate(18 111.1 98.3)">⌀1180</text>
<text x="108.6" y="107.6" transform="rotate(80 108.6 107.6)">⌀1360</text>
<text x="113.7" y="107.6" transform="rotate(55 113.7 107.6)">⌀1260</text>
<text x="116.8" y="104.6" transform="rotate(36 116.8 104.6)">⌀1236</text>
<text x="329.2" y="104.5" transform="rotate(33 329.2 104.5)">⌀1570</text>
</g>
<g font-size="2.7">
<text x="286.7" y="263">作成者</text>
<text x="306.7" y="262.8">uchiyama</text>
<text x="309.8" y="259">名前</text>
<text x="327.1" y="262.9">2025/07/18</text>
<text x="331.4" y="259">日付</text>
<text x="286.7" y="267.1">確認者</text>
<text x="286.7" y="271">承認者</text>
<text x="349.9" y="285.6">A3</text>
<text x="360.9" y="285.6">1 : 20</text>
<text x="372.8" y="285.3">3rd ang</text>
<text x="389.8" y="285.6">1</text>
<text x="401.5" y="285.4">1/2</text>
</g>
<g font-size="2">
<text x="281.1" y="274.3">材料</text>
<text x="313.7" y="274.3">表面処理</text>
</g>
<g font-size="1.6">
<text x="346.8" y="266.7">図面番号</text>
<text x="349.5" y="281.7">サイズ</text>
<text x="362.8" y="281.7">尺度</text>
<text x="375" y="281.6">投影法</text>
<text x="387.4" y="281.7">バージョ</text>
<text x="392.3" y="281.7">ン</text>
<text x="401.6" y="281.7">シート</text>
<text x="281.1" y="282.3">ファイル名</text>
</g>
</svg>
